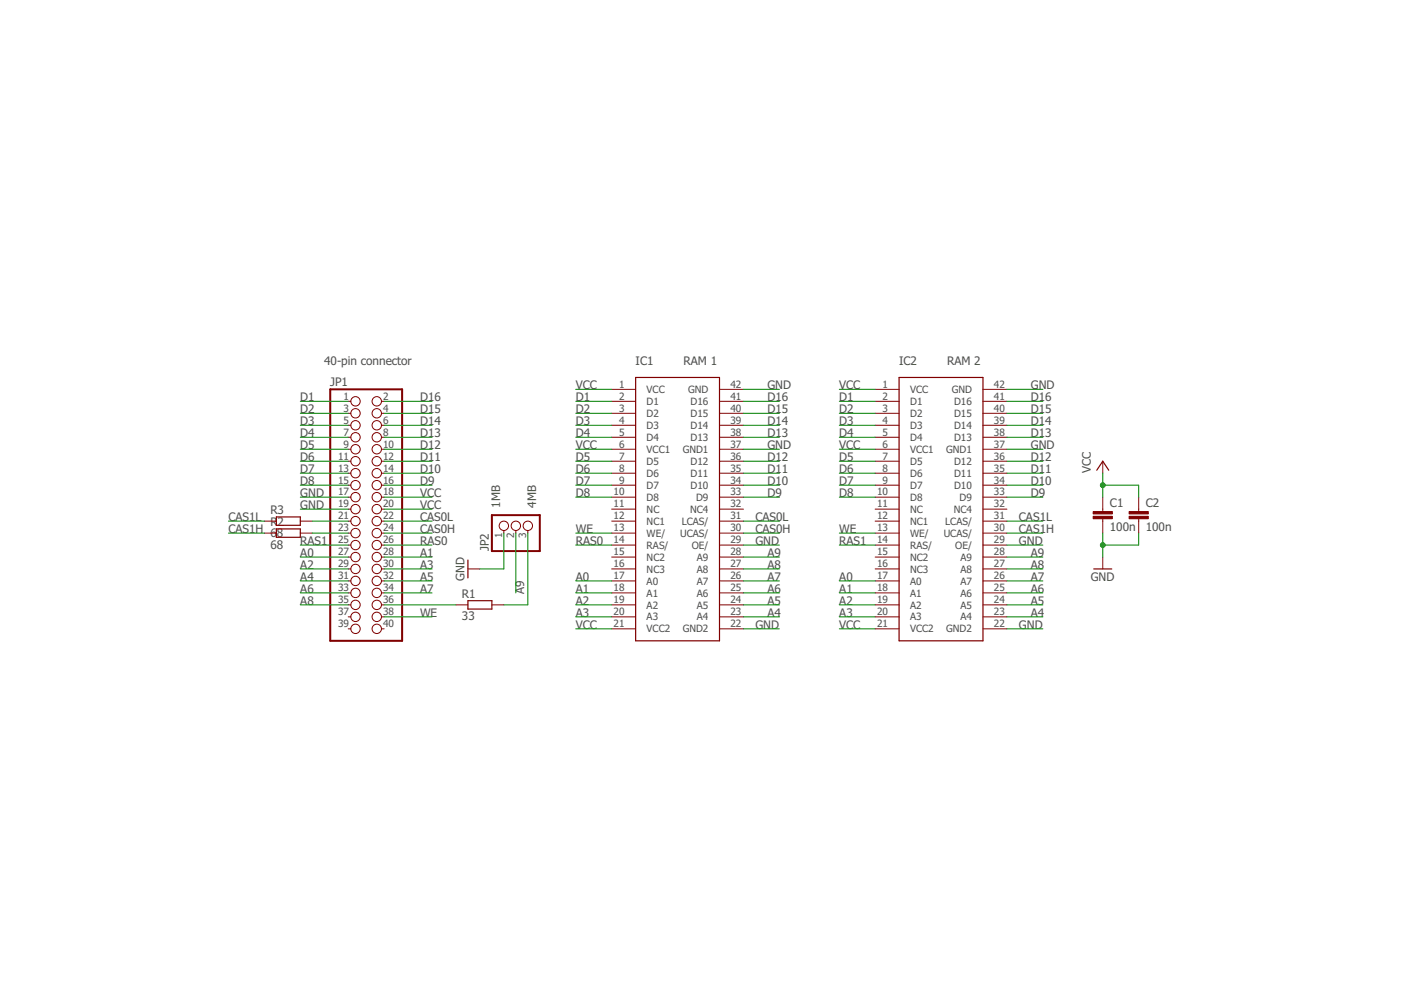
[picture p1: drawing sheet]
<svg xmlns="http://www.w3.org/2000/svg" width="297mm" height="210mm" viewBox="0 0 297 210" stroke-linecap="round" stroke-linejoin="round" font-family="sans-serif">
<path d="M134.8 80h17.7v55.9h-17.7zM190.6 80h17.8v55.9h-17.8zM232.5 99.7l1.3-1.9 1.3 1.9M58.6 112.1h5.1v1.8h-5.1zM58.6 109.6h5.1v1.8h-5.1zM99.2 118.7v3.8M99.2 127.4h5.1v1.7h-5.1zM231.9 120.6h3.8" fill="none" stroke="#800000" stroke-width=".25"/>
<g fill="none" stroke="#800000" stroke-width=".21">
<path d="M73.8 85.1h.6M73.8 87.6h.6M73.8 90.2h.6M73.8 92.7h.6M73.8 97.8h.6M73.8 95.2h.6M80.9 85.1h.5M80.9 87.6h.5M80.9 90.2h.5M80.9 92.7h.5M80.9 97.8h.5M80.9 95.2h.5"/>
<path d="M129.7 85.1h5.1M129.7 87.6h5.1M129.7 90.2h5.1M129.7 92.7h5.1M129.7 97.8h5.1M129.7 82.5h5.1M129.7 95.2h5.1M152.5 85.1h5.1M152.5 87.6h5.1M152.5 90.2h5.1M152.5 92.7h5.1M152.5 97.8h5.1"/>
<path d="M152.5 82.5h5.1M152.5 95.2h5.1M185.5 85.1h5.1M185.5 87.6h5.1M185.5 90.2h5.1M185.5 92.7h5.1M185.5 97.8h5.1M185.5 82.5h5.1M185.5 95.2h5.1M208.4 85.1h5.1M208.4 87.6h5.1M208.4 90.2h5.1"/>
<path d="M208.4 92.7h5.1M208.4 97.8h5.1M208.4 82.5h5.1M208.4 95.2h5.1M233.8 97.8v2.5M56 110.5h2.6M56 113h2.6M63.7 110.5h2.5M63.7 113h2.5M73.8 118.1h.6M73.8 100.3h.6M73.8 102.9h.6"/>
<path d="M73.8 105.4h.6M73.8 110.5h.6M73.8 107.9h.6M73.8 115.6h.6M73.8 113h.6M80.9 118.1h.5M80.9 100.3h.5M80.9 102.9h.5M80.9 105.4h.5M80.9 110.5h.5M80.9 107.9h.5M80.9 115.6h.5"/>
<path d="M80.9 113h.5M106.8 112.5v.5M109.4 112.5v.5M111.9 112.5v.5M129.7 118.1h5.1M129.7 100.3h5.1M129.7 102.9h5.1M129.7 105.4h5.1M129.7 110.5h5.1M129.7 107.9h5.1M129.7 115.6h5.1M129.7 113h5.1"/>
<path d="M152.5 118.1h5.1M152.5 100.3h5.1M152.5 102.9h5.1M152.5 105.4h5.1M152.5 110.5h5.1M152.5 107.9h5.1M152.5 115.6h5.1M152.5 113h5.1M185.5 118.1h5.1M185.5 100.3h5.1M185.5 102.9h5.1M185.5 105.4h5.1"/>
<path d="M185.5 110.5h5.1M185.5 107.9h5.1M185.5 115.6h5.1M185.5 113h5.1M208.4 118.1h5.1M208.4 100.3h5.1M208.4 102.9h5.1M208.4 105.4h5.1M208.4 110.5h5.1M208.4 107.9h5.1M208.4 115.6h5.1M208.4 113h5.1"/>
<path d="M233.8 105.4v3.1M233.8 110v3M233.8 118.1v2.5M241.4 105.4v3.1M241.4 110v3M73.8 123.2h.6M73.8 125.7h.6M73.8 128.2h.6M73.8 130.8h.6M73.8 120.6h.6M73.8 133.3h.6M80.9 123.2h.5"/>
<path d="M80.9 125.7h.5M80.9 128.2h.5M80.9 130.8h.5M80.9 120.6h.5M80.9 133.3h.5M96.7 128.2h2.5M99.2 120.6h2.5M104.3 128.2h2.5M129.7 123.2h5.1M129.7 125.7h5.1M129.7 128.2h5.1M129.7 130.8h5.1"/>
<path d="M129.7 120.6h5.1M129.7 133.3h5.1M152.5 123.2h5.1M152.5 125.7h5.1M152.5 128.2h5.1M152.5 130.8h5.1M152.5 120.6h5.1M152.5 133.3h5.1M185.5 123.2h5.1M185.5 125.7h5.1M185.5 128.2h5.1M185.5 130.8h5.1"/>
<path d="M185.5 120.6h5.1M185.5 133.3h5.1M208.4 123.2h5.1M208.4 125.7h5.1M208.4 128.2h5.1M208.4 130.8h5.1M208.4 120.6h5.1M208.4 133.3h5.1"/>
<circle cx="75.4" cy="90.2" r=".99"/>
<circle cx="75.4" cy="95.3" r=".99"/>
<circle cx="75.4" cy="87.6" r=".99"/>
<circle cx="75.4" cy="92.7" r=".99"/>
<circle cx="75.4" cy="97.8" r=".99"/>
<circle cx="75.4" cy="85.1" r=".99"/>
<circle cx="79.9" cy="90.2" r=".99"/>
<circle cx="79.9" cy="92.7" r=".99"/>
<circle cx="79.9" cy="95.3" r=".99"/>
<circle cx="79.9" cy="97.8" r=".99"/>
<circle cx="79.9" cy="87.6" r=".99"/>
<circle cx="79.9" cy="85.1" r=".99"/>
<circle cx="75.4" cy="115.6" r=".99"/>
<circle cx="75.4" cy="118.1" r=".99"/>
<circle cx="75.4" cy="113" r=".99"/>
<circle cx="75.4" cy="105.4" r=".99"/>
<circle cx="75.4" cy="100.3" r=".99"/>
<circle cx="75.4" cy="102.9" r=".99"/>
<circle cx="75.4" cy="108" r=".99"/>
<circle cx="75.4" cy="110.5" r=".99"/>
<circle cx="79.9" cy="115.6" r=".99"/>
<circle cx="79.9" cy="105.4" r=".99"/>
<circle cx="79.9" cy="118.1" r=".99"/>
<circle cx="79.9" cy="100.3" r=".99"/>
<circle cx="79.9" cy="102.9" r=".99"/>
<circle cx="79.9" cy="108" r=".99"/>
<circle cx="79.9" cy="110.5" r=".99"/>
<circle cx="79.9" cy="113" r=".99"/>
<circle cx="106.8" cy="111.5" r=".99"/>
<circle cx="109.4" cy="111.5" r=".99"/>
<circle cx="111.9" cy="111.5" r=".99"/>
<circle cx="75.4" cy="128.2" r=".99"/>
<circle cx="75.4" cy="120.6" r=".99"/>
<circle cx="75.4" cy="125.7" r=".99"/>
<circle cx="75.4" cy="130.8" r=".99"/>
<circle cx="75.4" cy="133.3" r=".99"/>
<circle cx="75.4" cy="123.2" r=".99"/>
<circle cx="79.9" cy="120.6" r=".99"/>
<circle cx="79.9" cy="125.7" r=".99"/>
<circle cx="79.9" cy="128.2" r=".99"/>
<circle cx="79.9" cy="130.8" r=".99"/>
<circle cx="79.9" cy="133.3" r=".99"/>
<circle cx="79.9" cy="123.2" r=".99"/>
</g>
<g fill="#800000" stroke="#800000" stroke-width=".21">
<path d="M231.8 109.5h4v.5h-4z"/>
<path d="M231.8 108.5h4v.5h-4z"/>
<path d="M239.4 109.5h4.1v.5h-4.1z"/>
<path d="M239.4 108.5h4.1v.5h-4.1z"/>
</g>
<path d="M70 82.5h15.3v53.4h-15.3zM104.3 109.2h10.1v7.6h-10.1z" fill="none" stroke="#800000" stroke-width=".42"/>
<g fill="none" stroke="#008000" stroke-width=".21">
<path d="M63.7 95.2h10.1M63.7 85.1h10.1M63.7 90.2h10.1M63.7 97.8h10.1M63.7 87.6h10.1M63.7 92.7h10.1M81.4 95.2h10.2M81.4 85.1h10.2M81.4 90.2h10.2M81.4 97.8h10.2M81.4 87.6h10.2M81.4 92.7h10.2"/>
<path d="M122.1 82.5h7.6M122.1 95.2h7.6M122.1 85.1h7.6M122.1 90.2h7.6M122.1 97.8h7.6M122.1 87.6h7.6M122.1 92.7h7.6M157.6 82.5h7.6M157.6 95.2h7.6M157.6 85.1h7.6M157.6 90.2h7.6M157.6 97.8h7.6"/>
<path d="M157.6 87.6h7.6M157.6 92.7h7.6M177.9 82.5h7.6M177.9 95.2h7.6M177.9 85.1h7.6M177.9 90.2h7.6M177.9 97.8h7.6M177.9 87.6h7.6M177.9 92.7h7.6M213.5 82.5h7.6M213.5 95.2h7.6M213.5 85.1h7.6"/>
<path d="M213.5 90.2h7.6M213.5 97.8h7.6M213.5 87.6h7.6M213.5 92.7h7.6M48.4 113h7.6M48.4 110.5h7.6M63.7 102.9h10.1M63.7 105.4h10.1M63.7 107.9h10.1M63.7 115.6h10.1M63.7 100.3h10.1M63.7 118.1h10.1"/>
<path d="M66.2 113h7.6M66.2 110.5h7.6M81.4 102.9h10.2M81.4 105.4h10.2M81.4 107.9h10.2M81.4 115.6h10.2M81.4 100.3h10.2M81.4 118.1h10.2M81.4 113h10.2M81.4 110.5h10.2M106.8 113v7.6h-5.1M109.4 113v12.7"/>
<path d="M111.9 113v15.2h-5.1M122.1 102.9h7.6M122.1 105.4h7.6M122.1 115.6h7.6M122.1 100.3h7.6M122.1 113h7.6M157.6 102.9h7.6M157.6 105.4h7.6M157.6 115.6h7.6M157.6 100.3h7.6M157.6 118.1h7.6M157.6 113h7.6"/>
<path d="M157.6 110.5h7.6M177.9 102.9h7.6M177.9 105.4h7.6M177.9 115.6h7.6M177.9 100.3h7.6M177.9 113h7.6M213.5 102.9h7.6M213.5 105.4h7.6M213.5 115.6h7.6M213.5 100.3h7.6M213.5 118.1h7.6M213.5 113h7.6"/>
<path d="M213.5 110.5h7.6M233.8 102.9h7.6v2.5M233.8 100.3v5.1M233.8 113v5.1M241.4 113v2.6h-7.6M63.7 120.6h10.1M63.7 125.7h10.1M63.7 128.2h10.1M63.7 123.2h10.1M81.4 120.6h10.2M81.4 125.7h10.2M81.4 128.2h15.3"/>
<path d="M81.4 130.8h10.2M81.4 123.2h10.2M122.1 133.3h7.6M122.1 125.7h7.6M122.1 128.2h7.6M122.1 130.8h7.6M122.1 123.2h7.6M157.6 133.3h7.6M157.6 120.6h7.6M157.6 125.7h7.6M157.6 128.2h7.6M157.6 130.8h7.6"/>
<path d="M157.6 123.2h7.6M177.9 133.3h7.6M177.9 125.7h7.6M177.9 128.2h7.6M177.9 130.8h7.6M177.9 123.2h7.6M213.5 133.3h7.6M213.5 120.6h7.6M213.5 125.7h7.6M213.5 128.2h7.6M213.5 130.8h7.6M213.5 123.2h7.6"/>
</g>
<g fill="#008000" stroke="#008000" stroke-width=".21">
<circle cx="233.8" cy="102.9" r=".51"/>
<circle cx="233.8" cy="115.6" r=".51"/>
</g>
<g font-size="2.5" fill="#505050">
<text x="68.7" y="77.5">40-pin connector</text>
<text x="134.8" y="77.5">IC1</text>
<text x="144.9" y="77.5">RAM 1</text>
<text x="190.6" y="77.5">IC2</text>
<text x="200.8" y="77.5">RAM 2</text>
<text x="70" y="81.9">JP1</text>
<text x="122.1" y="82.6">VCC</text>
<text x="162.7" y="82.6">GND</text>
<text x="177.9" y="82.6">VCC</text>
<text x="218.6" y="82.6">GND</text>
<text x="63.7" y="85.1">D1</text>
<text x="63.7" y="87.6">D2</text>
<text x="89.1" y="87.6">D15</text>
<text x="89.1" y="85.1">D16</text>
<text x="122.1" y="85.1">D1</text>
<text x="122.1" y="87.6">D2</text>
<text x="162.7" y="87.6">D15</text>
<text x="162.7" y="85.1">D16</text>
<text x="177.9" y="85.1">D1</text>
<text x="177.9" y="87.6">D2</text>
<text x="218.6" y="87.6">D15</text>
<text x="218.6" y="85.1">D16</text>
<text x="63.7" y="90.2">D3</text>
<text x="63.7" y="95.3">D5</text>
<text x="63.7" y="92.7">D4</text>
<text x="89.1" y="90.2">D14</text>
<text x="89.1" y="92.7">D13</text>
<text x="89.1" y="95.3">D12</text>
<text x="122.1" y="95.3">VCC</text>
<text x="122.1" y="90.2">D3</text>
<text x="122.1" y="92.7">D4</text>
<text x="162.7" y="95.3">GND</text>
<text x="162.7" y="90.2">D14</text>
<text x="162.7" y="92.7">D13</text>
<text x="177.9" y="95.3">VCC</text>
<text x="177.9" y="90.2">D3</text>
<text x="177.9" y="92.7">D4</text>
<text x="218.6" y="95.3">GND</text>
<text x="218.6" y="90.2">D14</text>
<text x="218.6" y="92.7">D13</text>
<text x="63.7" y="100.3">D7</text>
<text x="63.7" y="97.8">D6</text>
<text x="89.1" y="97.8">D11</text>
<text x="89.1" y="100.3">D10</text>
<text x="122.1" y="97.8">D5</text>
<text x="122.1" y="100.3">D6</text>
<text x="162.7" y="100.3">D11</text>
<text x="162.7" y="97.8">D12</text>
<text x="177.9" y="97.8">D5</text>
<text x="177.9" y="100.3">D6</text>
<text x="218.6" y="100.3">D11</text>
<text x="218.6" y="97.8">D12</text>
<text x="231.3" y="100.3" transform="rotate(-90 231.3 100.3)">VCC</text>
<text x="63.7" y="105.4">GND</text>
<text x="63.7" y="107.9">GND</text>
<text x="63.7" y="102.9">D8</text>
<text x="89.1" y="105.4">VCC</text>
<text x="89.1" y="107.9">VCC</text>
<text x="89.1" y="102.9">D9</text>
<text x="106.1" y="107.6" transform="rotate(-90 106.1 107.6)">1MB</text>
<text x="113.7" y="107.6" transform="rotate(-90 113.7 107.6)">4MB</text>
<text x="122.1" y="102.9">D7</text>
<text x="122.1" y="105.4">D8</text>
<text x="162.7" y="102.9">D10</text>
<text x="162.7" y="105.4">D9</text>
<text x="177.9" y="102.9">D7</text>
<text x="177.9" y="105.4">D8</text>
<text x="218.6" y="102.9">D10</text>
<text x="218.6" y="105.4">D9</text>
<text x="235.3" y="107.6">C1</text>
<text x="242.9" y="107.6">C2</text>
<text x="48.4" y="113">CAS1H</text>
<text x="48.4" y="110.5">CAS1L</text>
<text x="57.3" y="113.8">68</text>
<text x="57.3" y="111.5">R2</text>
<text x="57.3" y="109">R3</text>
<text x="89.1" y="113">CAS0H</text>
<text x="89.1" y="110.5">CAS0L</text>
<text x="122.1" y="113">WE</text>
<text x="160.2" y="113">CAS0H</text>
<text x="160.2" y="110.5">CAS0L</text>
<text x="177.9" y="113">WE</text>
<text x="216" y="113">CAS1H</text>
<text x="216" y="110.5">CAS1L</text>
<text x="235.3" y="112.6">100n</text>
<text x="242.9" y="112.6">100n</text>
<text x="57.3" y="116.3">68</text>
<text x="63.7" y="115.6">RAS1</text>
<text x="63.7" y="118.1">A0</text>
<text x="89.1" y="118.1">A1</text>
<text x="89.1" y="115.6">RAS0</text>
<text x="103.7" y="116.8" transform="rotate(-90 103.7 116.8)">JP2</text>
<text x="122.1" y="115.6">RAS0</text>
<text x="160.2" y="115.6">GND</text>
<text x="162.7" y="118.1">A9</text>
<text x="177.9" y="115.6">RAS1</text>
<text x="216" y="115.6">GND</text>
<text x="218.6" y="118.1">A9</text>
<text x="63.7" y="120.6">A2</text>
<text x="63.7" y="123.2">A4</text>
<text x="63.7" y="125.7">A6</text>
<text x="89.1" y="120.6">A3</text>
<text x="89.1" y="123.2">A5</text>
<text x="89.1" y="125.7">A7</text>
<text x="98.5" y="123.1" transform="rotate(-90 98.5 123.1)">GND</text>
<text x="122.1" y="125.7">A1</text>
<text x="122.1" y="123.2">A0</text>
<text x="162.7" y="125.7">A6</text>
<text x="162.7" y="120.6">A8</text>
<text x="162.7" y="123.2">A7</text>
<text x="177.9" y="125.7">A1</text>
<text x="177.9" y="123.2">A0</text>
<text x="218.6" y="125.7">A6</text>
<text x="218.6" y="120.6">A8</text>
<text x="218.6" y="123.2">A7</text>
<text x="231.3" y="123.2">GND</text>
<text x="63.7" y="128.3">A8</text>
<text x="89.1" y="130.8">WE</text>
<text x="97.9" y="131.6">33</text>
<text x="97.9" y="126.8">R1</text>
<text x="111.2" y="126" transform="rotate(-90 111.2 126)">A9</text>
<text x="122.1" y="128.3">A2</text>
<text x="122.1" y="130.8">A3</text>
<text x="162.7" y="130.8">A4</text>
<text x="162.7" y="128.3">A5</text>
<text x="177.9" y="128.3">A2</text>
<text x="177.9" y="130.8">A3</text>
<text x="218.6" y="130.8">A4</text>
<text x="218.6" y="128.3">A5</text>
<text x="122.1" y="133.3">VCC</text>
<text x="160.2" y="133.3">GND</text>
<text x="177.9" y="133.3">VCC</text>
<text x="216" y="133.3">GND</text>
</g>
<g font-size="2.1" fill="#505050">
<text x="131.3" y="82.2">1</text>
<text x="137.1" y="83.3">VCC</text>
<text x="145.9" y="83.3">GND</text>
<text x="154.9" y="82.2">42</text>
<text x="187.1" y="82.2">1</text>
<text x="193" y="83.3">VCC</text>
<text x="201.8" y="83.3">GND</text>
<text x="210.7" y="82.2">42</text>
<text x="72.9" y="84.7">1</text>
<text x="72.9" y="87.3">3</text>
<text x="72.9" y="89.8">5</text>
<text x="81.2" y="84.7">2</text>
<text x="81.2" y="87.3">4</text>
<text x="81.2" y="89.8">6</text>
<text x="131.3" y="84.7">2</text>
<text x="131.3" y="87.3">3</text>
<text x="131.3" y="89.8">4</text>
<text x="137.1" y="85.9">D1</text>
<text x="137.1" y="88.4">D2</text>
<text x="146.4" y="88.4">D15</text>
<text x="146.4" y="85.9">D16</text>
<text x="154.9" y="89.8">39</text>
<text x="154.9" y="87.3">40</text>
<text x="154.9" y="84.7">41</text>
<text x="187.1" y="84.7">2</text>
<text x="187.1" y="87.3">3</text>
<text x="187.1" y="89.8">4</text>
<text x="193" y="85.9">D1</text>
<text x="193" y="88.4">D2</text>
<text x="202.3" y="88.4">D15</text>
<text x="202.3" y="85.9">D16</text>
<text x="210.7" y="89.8">39</text>
<text x="210.7" y="87.3">40</text>
<text x="210.7" y="84.7">41</text>
<text x="72.9" y="92.4">7</text>
<text x="72.9" y="94.9">9</text>
<text x="81.2" y="92.4">8</text>
<text x="81.2" y="94.9">10</text>
<text x="131.3" y="92.4">5</text>
<text x="131.3" y="94.9">6</text>
<text x="137.1" y="90.9">D3</text>
<text x="137.1" y="93.5">D4</text>
<text x="146.4" y="93.5">D13</text>
<text x="146.4" y="90.9">D14</text>
<text x="154.9" y="92.4">38</text>
<text x="154.9" y="94.9">37</text>
<text x="187.1" y="92.4">5</text>
<text x="187.1" y="94.9">6</text>
<text x="193" y="90.9">D3</text>
<text x="193" y="93.5">D4</text>
<text x="202.3" y="93.5">D13</text>
<text x="202.3" y="90.9">D14</text>
<text x="210.7" y="92.4">38</text>
<text x="210.7" y="94.9">37</text>
<text x="71.7" y="97.4">11</text>
<text x="71.7" y="100">13</text>
<text x="81.2" y="97.4">12</text>
<text x="81.2" y="100">14</text>
<text x="131.3" y="97.4">7</text>
<text x="131.3" y="100">8</text>
<text x="137.1" y="98.6">D5</text>
<text x="137.1" y="101.1">D6</text>
<text x="137.1" y="96">VCC1</text>
<text x="144.7" y="96">GND1</text>
<text x="146.4" y="101.1">D11</text>
<text x="146.4" y="98.6">D12</text>
<text x="154.9" y="100">35</text>
<text x="154.9" y="97.4">36</text>
<text x="187.1" y="97.4">7</text>
<text x="187.1" y="100">8</text>
<text x="193" y="98.6">D5</text>
<text x="193" y="101.1">D6</text>
<text x="193" y="96">VCC1</text>
<text x="200.6" y="96">GND1</text>
<text x="202.3" y="101.1">D11</text>
<text x="202.3" y="98.6">D12</text>
<text x="210.7" y="100">35</text>
<text x="210.7" y="97.4">36</text>
<text x="71.7" y="102.5">15</text>
<text x="71.7" y="105.1">17</text>
<text x="71.7" y="107.6">19</text>
<text x="81.2" y="102.5">16</text>
<text x="81.2" y="105.1">18</text>
<text x="81.2" y="107.6">20</text>
<text x="130.1" y="105.1">10</text>
<text x="130.1" y="107.6">11</text>
<text x="131.3" y="102.5">9</text>
<text x="137.1" y="103.6">D7</text>
<text x="137.1" y="106.2">D8</text>
<text x="146.4" y="103.6">D10</text>
<text x="147.6" y="106.2">D9</text>
<text x="154.9" y="105.1">33</text>
<text x="154.9" y="102.5">34</text>
<text x="154.9" y="107.6">32</text>
<text x="186" y="105.1">10</text>
<text x="186" y="107.6">11</text>
<text x="187.1" y="102.5">9</text>
<text x="193" y="103.6">D7</text>
<text x="193" y="106.2">D8</text>
<text x="202.3" y="103.6">D10</text>
<text x="203.4" y="106.2">D9</text>
<text x="210.7" y="105.1">33</text>
<text x="210.7" y="102.5">34</text>
<text x="210.7" y="107.6">32</text>
<text x="71.7" y="110.1">21</text>
<text x="71.7" y="112.7">23</text>
<text x="81.2" y="110.1">22</text>
<text x="81.2" y="112.7">24</text>
<text x="106.5" y="114" transform="rotate(-90 106.5 114)">1</text>
<text x="109" y="114" transform="rotate(-90 109 114)">2</text>
<text x="111.6" y="114" transform="rotate(-90 111.6 114)">3</text>
<text x="130.1" y="110.1">12</text>
<text x="130.1" y="112.7">13</text>
<text x="137.1" y="108.7">NC</text>
<text x="137.1" y="111.2">NC1</text>
<text x="137.1" y="113.8">WE/</text>
<text x="144.2" y="113.8">UCAS/</text>
<text x="144.6" y="111.2">LCAS/</text>
<text x="146.3" y="108.7">NC4</text>
<text x="154.9" y="110.1">31</text>
<text x="154.9" y="112.7">30</text>
<text x="186" y="110.1">12</text>
<text x="186" y="112.7">13</text>
<text x="193" y="108.7">NC</text>
<text x="193" y="111.2">NC1</text>
<text x="193" y="113.8">WE/</text>
<text x="200.1" y="113.8">UCAS/</text>
<text x="200.4" y="111.2">LCAS/</text>
<text x="202.2" y="108.7">NC4</text>
<text x="210.7" y="110.1">31</text>
<text x="210.7" y="112.7">30</text>
<text x="71.7" y="115.2">25</text>
<text x="71.7" y="117.7">27</text>
<text x="81.2" y="115.2">26</text>
<text x="81.2" y="117.7">28</text>
<text x="130.1" y="117.7">15</text>
<text x="130.1" y="115.2">14</text>
<text x="137.1" y="118.9">NC2</text>
<text x="137.1" y="116.3">RAS/</text>
<text x="146.7" y="116.3">OE/</text>
<text x="147.8" y="118.9">A9</text>
<text x="154.9" y="117.7">28</text>
<text x="154.9" y="115.2">29</text>
<text x="186" y="117.7">15</text>
<text x="186" y="115.2">14</text>
<text x="193" y="118.9">NC2</text>
<text x="193" y="116.3">RAS/</text>
<text x="202.5" y="116.3">OE/</text>
<text x="203.6" y="118.9">A9</text>
<text x="210.7" y="117.7">28</text>
<text x="210.7" y="115.2">29</text>
<text x="71.7" y="120.3">29</text>
<text x="71.7" y="122.8">31</text>
<text x="71.7" y="125.4">33</text>
<text x="81.2" y="120.3">30</text>
<text x="81.2" y="122.8">32</text>
<text x="81.2" y="125.4">34</text>
<text x="130.1" y="122.8">17</text>
<text x="130.1" y="125.4">18</text>
<text x="130.1" y="120.3">16</text>
<text x="137.1" y="123.9">A0</text>
<text x="137.1" y="121.4">NC3</text>
<text x="147.8" y="123.9">A7</text>
<text x="147.8" y="121.4">A8</text>
<text x="154.9" y="125.4">25</text>
<text x="154.9" y="122.8">26</text>
<text x="154.9" y="120.3">27</text>
<text x="186" y="122.8">17</text>
<text x="186" y="125.4">18</text>
<text x="186" y="120.3">16</text>
<text x="193" y="123.9">A0</text>
<text x="193" y="121.4">NC3</text>
<text x="203.6" y="123.9">A7</text>
<text x="203.6" y="121.4">A8</text>
<text x="210.7" y="125.4">25</text>
<text x="210.7" y="122.8">26</text>
<text x="210.7" y="120.3">27</text>
<text x="71.7" y="127.9">35</text>
<text x="71.7" y="130.4">37</text>
<text x="81.2" y="127.9">36</text>
<text x="81.2" y="130.4">38</text>
<text x="130.1" y="127.9">19</text>
<text x="130.1" y="130.4">20</text>
<text x="137.1" y="126.5">A1</text>
<text x="137.1" y="129">A2</text>
<text x="137.1" y="131.6">A3</text>
<text x="147.8" y="131.6">A4</text>
<text x="147.8" y="129">A5</text>
<text x="147.8" y="126.5">A6</text>
<text x="154.9" y="130.4">23</text>
<text x="154.9" y="127.9">24</text>
<text x="186" y="127.9">19</text>
<text x="186" y="130.4">20</text>
<text x="193" y="126.5">A1</text>
<text x="193" y="129">A2</text>
<text x="193" y="131.6">A3</text>
<text x="203.6" y="131.6">A4</text>
<text x="203.6" y="129">A5</text>
<text x="203.6" y="126.5">A6</text>
<text x="210.7" y="130.4">23</text>
<text x="210.7" y="127.9">24</text>
<text x="71.7" y="133">39</text>
<text x="81.2" y="133">40</text>
<text x="130.1" y="133">21</text>
<text x="137.1" y="134.1">VCC2</text>
<text x="144.7" y="134.1">GND2</text>
<text x="154.9" y="133">22</text>
<text x="186" y="133">21</text>
<text x="193" y="134.1">VCC2</text>
<text x="200.6" y="134.1">GND2</text>
<text x="210.7" y="133">22</text>
</g>
</svg>
